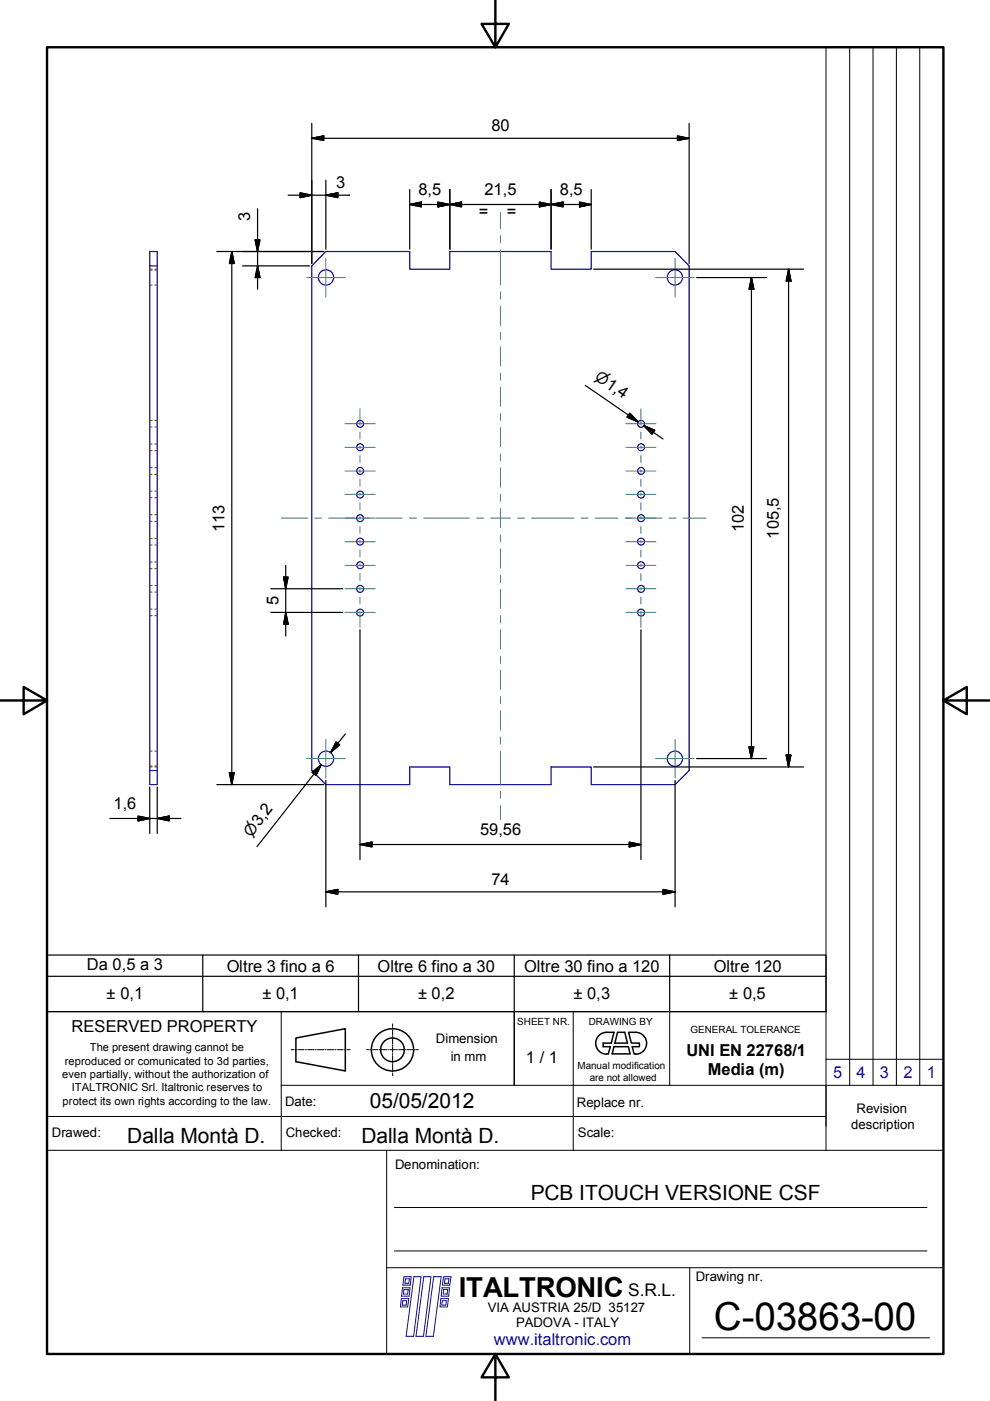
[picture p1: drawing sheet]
<svg xmlns="http://www.w3.org/2000/svg" width="210mm" height="297mm" viewBox="0 0 210 297" stroke-linecap="round" stroke-linejoin="round" font-family="sans-serif">
<!-- layer: Spigoli visibili(ISO) -->
<g fill="none" stroke="#000080" stroke-width=".25">
<path d="M31.7 53.3h1.6v3.1h-1.6zM31.7 56.4v107h1.6v-107M69.1 53.3h17.8v3.8h8.5v-3.8h21.4v3.8h8.5v-3.8h17.8l3 3.1v107l-3 3h-17.8v-3.8h-8.5v3.8h-21.4v-3.8h-8.5v3.8h-17.8l-3-3v-107zM31.7 163.4v3h1.6v-3"/>
<circle cx="69.1" cy="58.8" r="1.62"/>
<circle cx="143.1" cy="58.8" r="1.62"/>
<circle cx="76.4" cy="99.8" r=".73"/>
<circle cx="76.4" cy="89.9" r=".73"/>
<circle cx="76.4" cy="94.8" r=".73"/>
<circle cx="135.9" cy="94.8" r=".73"/>
<circle cx="135.9" cy="99.8" r=".73"/>
<circle cx="135.9" cy="89.9" r=".73"/>
<circle cx="76.4" cy="104.9" r=".73"/>
<circle cx="76.4" cy="109.9" r=".73"/>
<circle cx="76.4" cy="119.8" r=".73"/>
<circle cx="76.4" cy="114.8" r=".73"/>
<circle cx="135.9" cy="104.9" r=".73"/>
<circle cx="135.9" cy="114.8" r=".73"/>
<circle cx="135.9" cy="109.9" r=".73"/>
<circle cx="135.9" cy="119.8" r=".73"/>
<circle cx="76.4" cy="129.9" r=".73"/>
<circle cx="76.4" cy="124.9" r=".73"/>
<circle cx="135.9" cy="124.9" r=".73"/>
<circle cx="135.9" cy="129.9" r=".73"/>
<circle cx="69.1" cy="160.9" r="1.62"/>
<circle cx="143.1" cy="160.9" r="1.62"/>
</g>
<!-- layer: Spigoli nascosti(ISO) -->
<g fill="none" stroke="#804000" stroke-width=".21">
<path d="M31.7 57.1h.6M31.7 57.3h.6M32.8 57.1h.5M32.8 57.3h.5M31.7 60.4h.6M32.8 60.4h.5M31.7 89.1h.6M31.7 90.5h.6M31.7 94.2h.6M31.7 95.6h.6M31.7 99.2h.6M32.8 89.1h.5"/>
<path d="M32.8 90.5h.5M32.8 94.2h.5M32.8 95.6h.5M32.8 99.2h.5M31.7 100.6h.6M31.7 104.1h.6M31.7 105.5h.6M31.7 114.2h.6M31.7 115.6h.6M31.7 119.2h.6M31.7 109.1h.6M31.7 110.5h.6"/>
<path d="M32.8 100.6h.5M32.8 104.1h.5M32.8 105.5h.5M32.8 114.2h.5M32.8 115.6h.5M32.8 119.2h.5M32.8 109.1h.5M32.8 110.5h.5M31.7 120.6h.6M31.7 124.1h.6M31.7 125.5h.6M31.7 129.1h.6"/>
<path d="M31.7 130.5h.6M32.8 120.6h.5M32.8 124.1h.5M32.8 125.5h.5M32.8 129.1h.5M32.8 130.5h.5M31.7 159.2h.6M32.8 159.2h.5M31.7 162.6h.6M31.7 162.4h.6M32.8 162.6h.5M32.8 162.4h.5"/>
</g>
<!-- layer: Bordo_0 -->
<path d="M10 10h190v277.1h-190zM105 0v10l-2.9-4.9h5.8l-2.9 4.9M0 148.5h10l-5-2.8v5.7l5-2.9M200 148.5l5 2.9v-5.7l-5 2.8h10M105 287.1l2.9 4.9h-5.8l2.9-4.9v9.9" fill="none" stroke="#000" stroke-width=".51"/>
<!-- layer: Geometria schizzo(ISO) -->
<path d="M10 202.5h165.1v12h-165.1zM10 207h165.1M43 202.5v12M76 202.5v12M109 202.5v12M142 202.5v12" fill="none" stroke="#000" stroke-width=".25"/>
<!-- layer: AM_0 -->
<g fill="none" stroke="#000" stroke-width=".32">
<path d="M109 214.5v15.6M130.9 218.9h1.6l.5 2.3h-2.6zM62.7 220.1l10.5-2v9l-10.5-2zM128.7 223.4h.3l.4-1.5h-1.5v-.7h1.7l.6-2.3a3.4 3.4 0 0 0-3.4 .8 2.32 2.32 0 0 0-.3 2.5 2.32 2.32 0 0 0 2.1 1.3M130.2 221.9h3l.4 1.5h-3.8zM134.8 223.4h-.4l-.4-1.5h1.6v-.7h-1.7l-.6-2.3a3.4 3.4 0 0 1 3.3 .8 2.32 2.32 0 0 1 .3 2.5 2.32 2.32 0 0 1-2.1 1.3"/>
<circle cx="83.2" cy="222.6" r="4.5"/>
<circle cx="83.2" cy="222.6" r="2.51"/>
</g>
<!-- layer: AM_7 -->
<g fill="none" stroke="#000" stroke-width=".21">
<path d="M83.2 217.1v.6M83.2 217.9v.2M83.2 218.4v1.1M83.2 219.7v.2M61.7 222.6h.7M62.6 222.6h.3M63.2 222.6h1.3M64.7 222.6h.3M65.2 222.6h1.3M66.8 222.6h.3M67.3 222.6h1.3M68.9 222.6h.3"/>
<path d="M69.4 222.6h1.3M71 222.6h.2M71.5 222.6h1.3M73.1 222.6h.2M73.6 222.6h.6M77.7 222.6h.6M78.5 222.6h.2M79 222.6h1.1M80.4 222.6h.2M80.8 222.6h1.2M82.2 222.6h.2M82.7 222.6h1.1"/>
<path d="M83.2 220.2v1.1M83.2 221.5v.3M83.2 222v1.1M83.2 223.4v.2M83.2 223.8v1.2M83.2 225.2v.3M83.2 225.7v1.1M83.2 227.1v.2M83.2 227.5v.6M84 222.6h.3M84.5 222.6h1.2M85.9 222.6h.2"/>
<path d="M86.3 222.6h1.2M87.7 222.6h.2M88.1 222.6h.6"/>
</g>
<!-- layer: AM_0 -->
<g fill="none" stroke="#000" stroke-width=".21">
<path d="M180.1 10v220.1M185.1 10v220.1M190.1 10v220.1M195 10v220.1M59.6 214.5v29.4M121.5 214.5v29.4M142 214.5v15.6M175.1 214.5h-165.1v72.6h190v-277.1h-24.9v233.9M10 236.7h165.1M59.6 230.1h140.4M175.1 224.6h24.9M10 243.9h190"/>
<path d="M82 243.9v43.2M83.6 256h112.9M82 268.8h118M83.6 265.2h112.9M146.2 268.8v18.3M148.8 283.6h48.3"/>
</g>
<g fill="none" stroke="#001f7f" stroke-width=".21">
<path d="M85.1 275.3h1.6l-.3 1.8h-1.5zM85.3 273h1.6l-.2 1.8h-1.5zM85.4 275.8h.8l-.1 .9h-.8zM85.7 270.7h1.5l-.2 1.8h-1.6zM85.7 273.4h.9l-.2 1h-.9zM86 271.1h.8l-.1 1h-.8zM87.8 270.7h1.5l-1.6 12.6h-1.6zM89.9 270.7h1.5l-1.6 12.6h-1.6zM91.9 270.7h1.6l-1.6 12.6h-1.6zM93.5 275.3h1.6l-.2 1.8h-1.6zM93.7 273h1.6l-.2 1.8h-1.6zM93.8 275.8h.8v.9h-.9z"/>
<path d="M94 273.4h.9l-.1 1h-.8zM94 270.7h1.6l-.2 1.8h-1.6zM94.4 271.1h.8l-.1 1h-.9z"/>
</g>
<!-- layer: Quote(ISO) -->
<g fill="none" stroke="#000" stroke-width=".25">
<path d="M66.1 29.3l2.5-.5v1zM66.1 29.3h80M66.1 26.1v29.8M69.1 38.2v14.6M143.6 28.8l2.5 .5-2.5 .5zM146.1 26.1v29.8M46 53.3h22.6M49.1 53.3l.6 2.6h-1.1zM49.1 53.3v113.1M51.4 56.4h14.2M54.1 50.8h1l-.5 2.5zM54.6 56.4l.5 2.5h-1z"/>
<path d="M54.6 44.2v17.1M61.1 41.4h13M63.6 40.9l2.5 .5-2.5 .5zM69.1 41.4l2.5-.5v1zM86.9 43.4l2.4-.6v1.1zM86.9 43.4h38.4M86.9 40.2v12.6M92.8 42.8l2.6 .6-2.6 .5zM95.4 43.4l2.5-.6v1.1zM95.4 40.2v12.6M114.4 42.8l2.4 .6-2.4 .5zM116.8 43.4l2.6-.6v1.1z"/>
<path d="M116.8 40.2v12.6M122.9 42.8l2.4 .6-2.4 .5zM125.3 40.2v12.6M125.9 57.1h17.1M143.2 57.1h27.2M147.7 58.9h14.8M159.3 58.9l.5 2.4h-1zM159.3 58.9v101.9M167.2 57.1l.5 2.5h-1zM167.2 57.1v105.5M124.1 81.7l11.2 7.8-2-1.4M133.5 87.6l1.8 1.9-2.3-1.1z"/>
<path d="M136.5 90.2l2.3 1-.6 .9zM136.5 90.2l4.1 2.9M60.6 119.9v15M57.4 124.8h15.2M57.4 129.8h15.2M60.1 122.4h1l-.5 2.4zM60.6 129.8l.5 2.5h-1zM76.3 133.5v48.7M135.9 133.5v48.7M71.2 157.3l.8 .6-1.9 1.7zM73.2 155.6l-3.1 4M158.8 158.4h1l-.5 2.4z"/>
<path d="M23.3 173.5h15.1M29.3 173l2.4 .5-2.4 .5zM31.7 166.9v9.8M33.3 173.5l2.6-.5v1zM33.3 166.9v9.8M46 166.4h22.6M48.6 163.8h1.1l-.6 2.6zM66.2 163.8l1.9-1.7-1.1 2.3zM66.6 164.1l1.5-2-13.6 17.4M69.1 165.5v26.8M76.3 179.1l2.6-.6v1.1zM76.3 179.1h59.6"/>
<path d="M125.9 162.6h17.1M133.4 178.5l2.5 .6-2.5 .5zM143.1 165.5v26.8M143.2 162.6h27.2M147.7 160.8h14.8M166.7 160.1h1l-.5 2.5zM69.1 189.1l2.5-.5v1zM69.1 189.1h74M140.6 188.6l2.5 .5-2.5 .5z"/>
</g>
<g fill="#000" stroke="#000" stroke-width=".25">
<path d="M66.1 29.3l2.5-.5zM66.1 29.3l2.5-.5v1zM143.6 29.8l2.5-.5zM143.6 28.8l2.5 .5-2.5 .5zM49.1 53.3l.6 2.6zM49.1 53.3l.6 2.6h-1.1zM54.1 50.8l.5 2.5zM54.1 50.8h1l-.5 2.5zM54.6 56.4l.5 2.5zM54.6 56.4l.5 2.5h-1zM63.6 41.9l2.5-.5zM63.6 40.9l2.5 .5-2.5 .5z"/>
<path d="M69.1 41.4l2.5-.5zM69.1 41.4l2.5-.5v1zM86.9 43.4l2.4-.6zM86.9 43.4l2.4-.6v1.1zM92.8 43.9l2.6-.5zM92.8 42.8l2.6 .6-2.6 .5zM95.4 43.4l2.5-.6zM95.4 43.4l2.5-.6v1.1zM114.4 43.9l2.4-.5zM114.4 42.8l2.4 .6-2.4 .5zM116.8 43.4l2.6-.6zM116.8 43.4l2.6-.6v1.1z"/>
<path d="M122.9 43.9l2.4-.5zM122.9 42.8l2.4 .6-2.4 .5zM167.2 57.1l.5 2.5zM167.2 57.1l.5 2.5h-1zM159.3 58.9l.5 2.4zM159.3 58.9l.5 2.4h-1zM133 88.4l2.3 1.1zM133.5 87.6l1.8 1.9-2.3-1.1zM136.5 90.2l2.3 1zM136.5 90.2l2.3 1-.6 .9zM60.1 122.4l.5 2.4zM60.1 122.4h1l-.5 2.4z"/>
<path d="M60.6 129.8l.5 2.5zM60.6 129.8l.5 2.5h-1zM71.2 157.3l-1.1 2.3zM71.2 157.3l.8 .6-1.9 1.7zM158.8 158.4l.5 2.4zM158.8 158.4h1l-.5 2.4zM29.3 174l2.4-.5zM29.3 173l2.4 .5-2.4 .5zM33.3 173.5l2.6-.5zM33.3 173.5l2.6-.5v1zM48.6 163.8l.5 2.6zM48.6 163.8h1.1l-.6 2.6z"/>
<path d="M68.1 162.1l-1.1 2.3zM66.2 163.8l1.9-1.7-1.1 2.3zM76.3 179.1l2.6-.6zM76.3 179.1l2.6-.6v1.1zM133.4 179.6l2.5-.5zM133.4 178.5l2.5 .6-2.5 .5zM166.7 160.1l.5 2.5zM166.7 160.1h1l-.5 2.5zM69.1 189.1l2.5-.5zM69.1 189.1l2.5-.5v1zM140.6 189.6l2.5-.5zM140.6 188.6l2.5 .5-2.5 .5z"/>
</g>
<!-- layer: Centro(ISO) -->
<g fill="none" stroke="#408080" stroke-width=".21">
<path d="M65 58.9h8.2M69.1 54.7v8.3M139 58.9h8.2M143.1 54.7v8.3M73.2 99.9h6.4M73.2 94.9h6.4M73.2 89.8h6.4M132.7 99.9h6.4M132.7 94.9h6.4M132.7 89.8h6.4M73.2 119.9h6.4M73.2 114.9h6.4"/>
<path d="M73.2 109.8h6.4M73.2 104.8h6.4M132.7 119.9h6.4M132.7 114.9h6.4M132.7 109.8h6.4M132.7 104.8h6.4M73.2 129.8h6.4M73.2 124.8h6.4M132.7 129.8h6.4M132.7 124.8h6.4M69.1 156.8v8.2M143.1 156.8v8.2"/>
<path d="M65 160.8h8.2M139 160.8h8.2"/>
</g>
<g fill="none" stroke="#408080" stroke-width=".21">
<path d="M106.1 45v3.5M106.1 50v1.5M106.1 53v7.4M106.1 61.9v1.5M106.1 64.9v4.1M106.1 70.5v1.5M106.1 73.5v4.1M106.1 79.1v1.5M76.3 86.7v3.4M76.3 91.6v1.5M76.3 94.6v.5M76.3 96.6v1.5"/>
<path d="M76.3 99.6v.5M106.1 82.1v4.1M106.1 87.7v1.4M106.1 90.7v4M106.1 96.3v1.4M106.1 99.2v4.1M135.9 86.7v3.4M135.9 91.6v1.5M135.9 94.6v.5M135.9 96.6v1.5M135.9 99.6v.5M59.6 109.8h5.6"/>
<path d="M66.7 109.8h1.5M69.7 109.8h5.5M76.3 101.6v1.5M76.3 104.6v.5M76.3 106.6v1.5M76.3 109.6v.5M76.3 111.6v1.5M76.3 114.6v.5M76.3 116.6v1.5M76.3 119.6v.5M76.8 109.8h1.4M79.8 109.8h5.5"/>
<path d="M86.8 109.8h1.5M89.8 109.8h9.7M101 109.8h1.6M104 109.8h4.2M106.1 104.8v1.5M106.1 107.8v4.1M106.1 113.4v1.5M106.1 116.4v4M109.7 109.8h1.5M112.7 109.8h9M123.2 109.8h1.5M126.2 109.8h4.8"/>
<path d="M132.5 109.8h1.5M135.5 109.8h4.8M135.9 101.6v1.5M135.9 104.6v.5M135.9 106.6v1.5M135.9 109.6v.5M135.9 111.6v1.5M135.9 114.6v.5M135.9 116.6v1.5M135.9 119.6v.5M141.9 109.8h1.4M144.8 109.8h4.9"/>
<path d="M76.3 121.6v1.5M76.3 124.6v.5M76.3 126.6v1.5M76.3 129.6v3.4M106.1 122v1.5M106.1 125v4M106.1 130.5v1.6M106.1 133.5v4.1M106.1 139.1v1.5M135.9 121.6v1.5M135.9 124.6v.5M135.9 126.6v1.5"/>
<path d="M135.9 129.6v3.4M106.1 142.1v4.1M106.1 147.7v1.5M106.1 150.7v4.1M106.1 156.3v1.5M106.1 159.2v7.1M106.1 167.8v1.5M106.1 170.8v3"/>
</g>
<text font-size="8.2" x="151.4" y="281.9">C-03863-00</text>
<text font-size="5.8" x="97.3" y="275.1">ITALTRONIC</text>
<g font-size="4.4">
<text x="78.4" y="234.9">05/05/2012</text>
<text x="27" y="242.2">Dalla Montà D.</text>
<text x="76.6" y="242.2">Dalla Montà D.</text>
<text x="112.5" y="254.4">PCB ITOUCH VERSIONE CSF</text>
</g>
<text font-size="3.7" x="133.2" y="274.7">S.R.L.</text>
<g font-size="3.5">
<text x="104.2" y="27.7">80</text>
<text x="71.2" y="39.8">3</text>
<text x="88.7" y="41.3">8,5</text>
<text x="102.7" y="41.3">21,5</text>
<text x="118.7" y="41.3">8,5</text>
<text x="53" y="46.9" transform="rotate(-90 53 46.9)">3</text>
<text x="101.5" y="46">=</text>
<text x="107.4" y="46">=</text>
<text x="47.6" y="112.8" transform="rotate(-90 47.6 112.8)">113</text>
<text x="157.7" y="112.8" transform="rotate(-90 157.7 112.8)">102</text>
<text x="165.2" y="114.2" transform="rotate(-90 165.2 114.2)">105,5</text>
<text x="59.1" y="128.3" transform="rotate(-90 59.1 128.3)">5</text>
<text x="24.1" y="171.5">1,6</text>
<text x="101.8" y="177">59,56</text>
<text x="104.2" y="187.6">74</text>
<text x="18.4" y="205.7">Da 0,5 a 3</text>
<text x="48.1" y="206">Oltre 3 fino a 6</text>
<text x="80.1" y="206">Oltre 6 fino a 30</text>
<text x="111.1" y="206">Oltre 30 fino a 120</text>
<text x="151.3" y="206">Oltre 120</text>
<text x="22.6" y="211.8">± 0,1</text>
<text x="55.6" y="211.8">± 0,1</text>
<text x="88.6" y="211.8">± 0,2</text>
<text x="121.6" y="211.8">± 0,3</text>
<text x="154.6" y="211.8">± 0,5</text>
<text x="15.2" y="218.8">RESERVED PROPERTY</text>
<text x="111.5" y="225.3">1 / 1</text>
<text x="145.5" y="224">UNI EN 22768/1</text>
<text x="150.1" y="227.9">Media (m)</text>
</g>
<g font-size="3.5" fill="#00f">
<text x="176.7" y="228.6">5</text>
<text x="181.6" y="228.6">4</text>
<text x="186.6" y="228.6">3</text>
<text x="191.6" y="228.6">2</text>
<text x="196.5" y="228.6">1</text>
</g>
<text font-size="3.5" fill="#260099" x="104.7" y="285.2">www.italtronic.com</text>
<g font-size="3.2">
<text x="125.9" y="80.4" transform="rotate(35 125.9 80.4)">⌀1,4</text>
<text x="53.3" y="177.6" transform="rotate(-52 53.3 177.6)">⌀3,2</text>
</g>
<g font-size="2.8">
<text x="92.4" y="221.2">Dimension</text>
<text x="95.6" y="224.9">in mm</text>
<text x="60.5" y="234.6">Date:</text>
<text x="122.3" y="234.6">Replace nr.</text>
<text x="180.5" y="239.3">description</text>
<text x="181.6" y="236.1">Revision</text>
<text x="11" y="241">Drawed:</text>
<text x="60.6" y="241">Checked:</text>
<text x="122.5" y="241">Scale:</text>
<text x="83.8" y="247.8">Denomination:</text>
<text x="147.5" y="271.6">Drawing nr.</text>
<text x="103.4" y="278.2">VIA AUSTRIA 25/D 35127</text>
<text x="109.4" y="281.3">PADOVA - ITALY</text>
</g>
<g font-size="2.3">
<text x="13.8" y="225.7">reproduced or comunicated to 3d parties,</text>
<text x="19" y="222.9">The present drawing cannot be</text>
<text x="13.2" y="228.6">even partially, without the authorization of</text>
<text x="15.2" y="231.4">ITALTRONIC Srl. Italtronic reserves to</text>
<text x="13.3" y="234.2">protect its own rights according to the law.</text>
</g>
<g font-size="2.1">
<text x="109.7" y="217.3">SHEET NR.</text>
<text x="124.8" y="217.2">DRAWING BY</text>
<text x="146.4" y="218.9">GENERAL TOLERANCE</text>
<text x="122.4" y="226.6">Manual modification</text>
<text x="125" y="229.2">are not allowed</text>
</g>
</svg>
